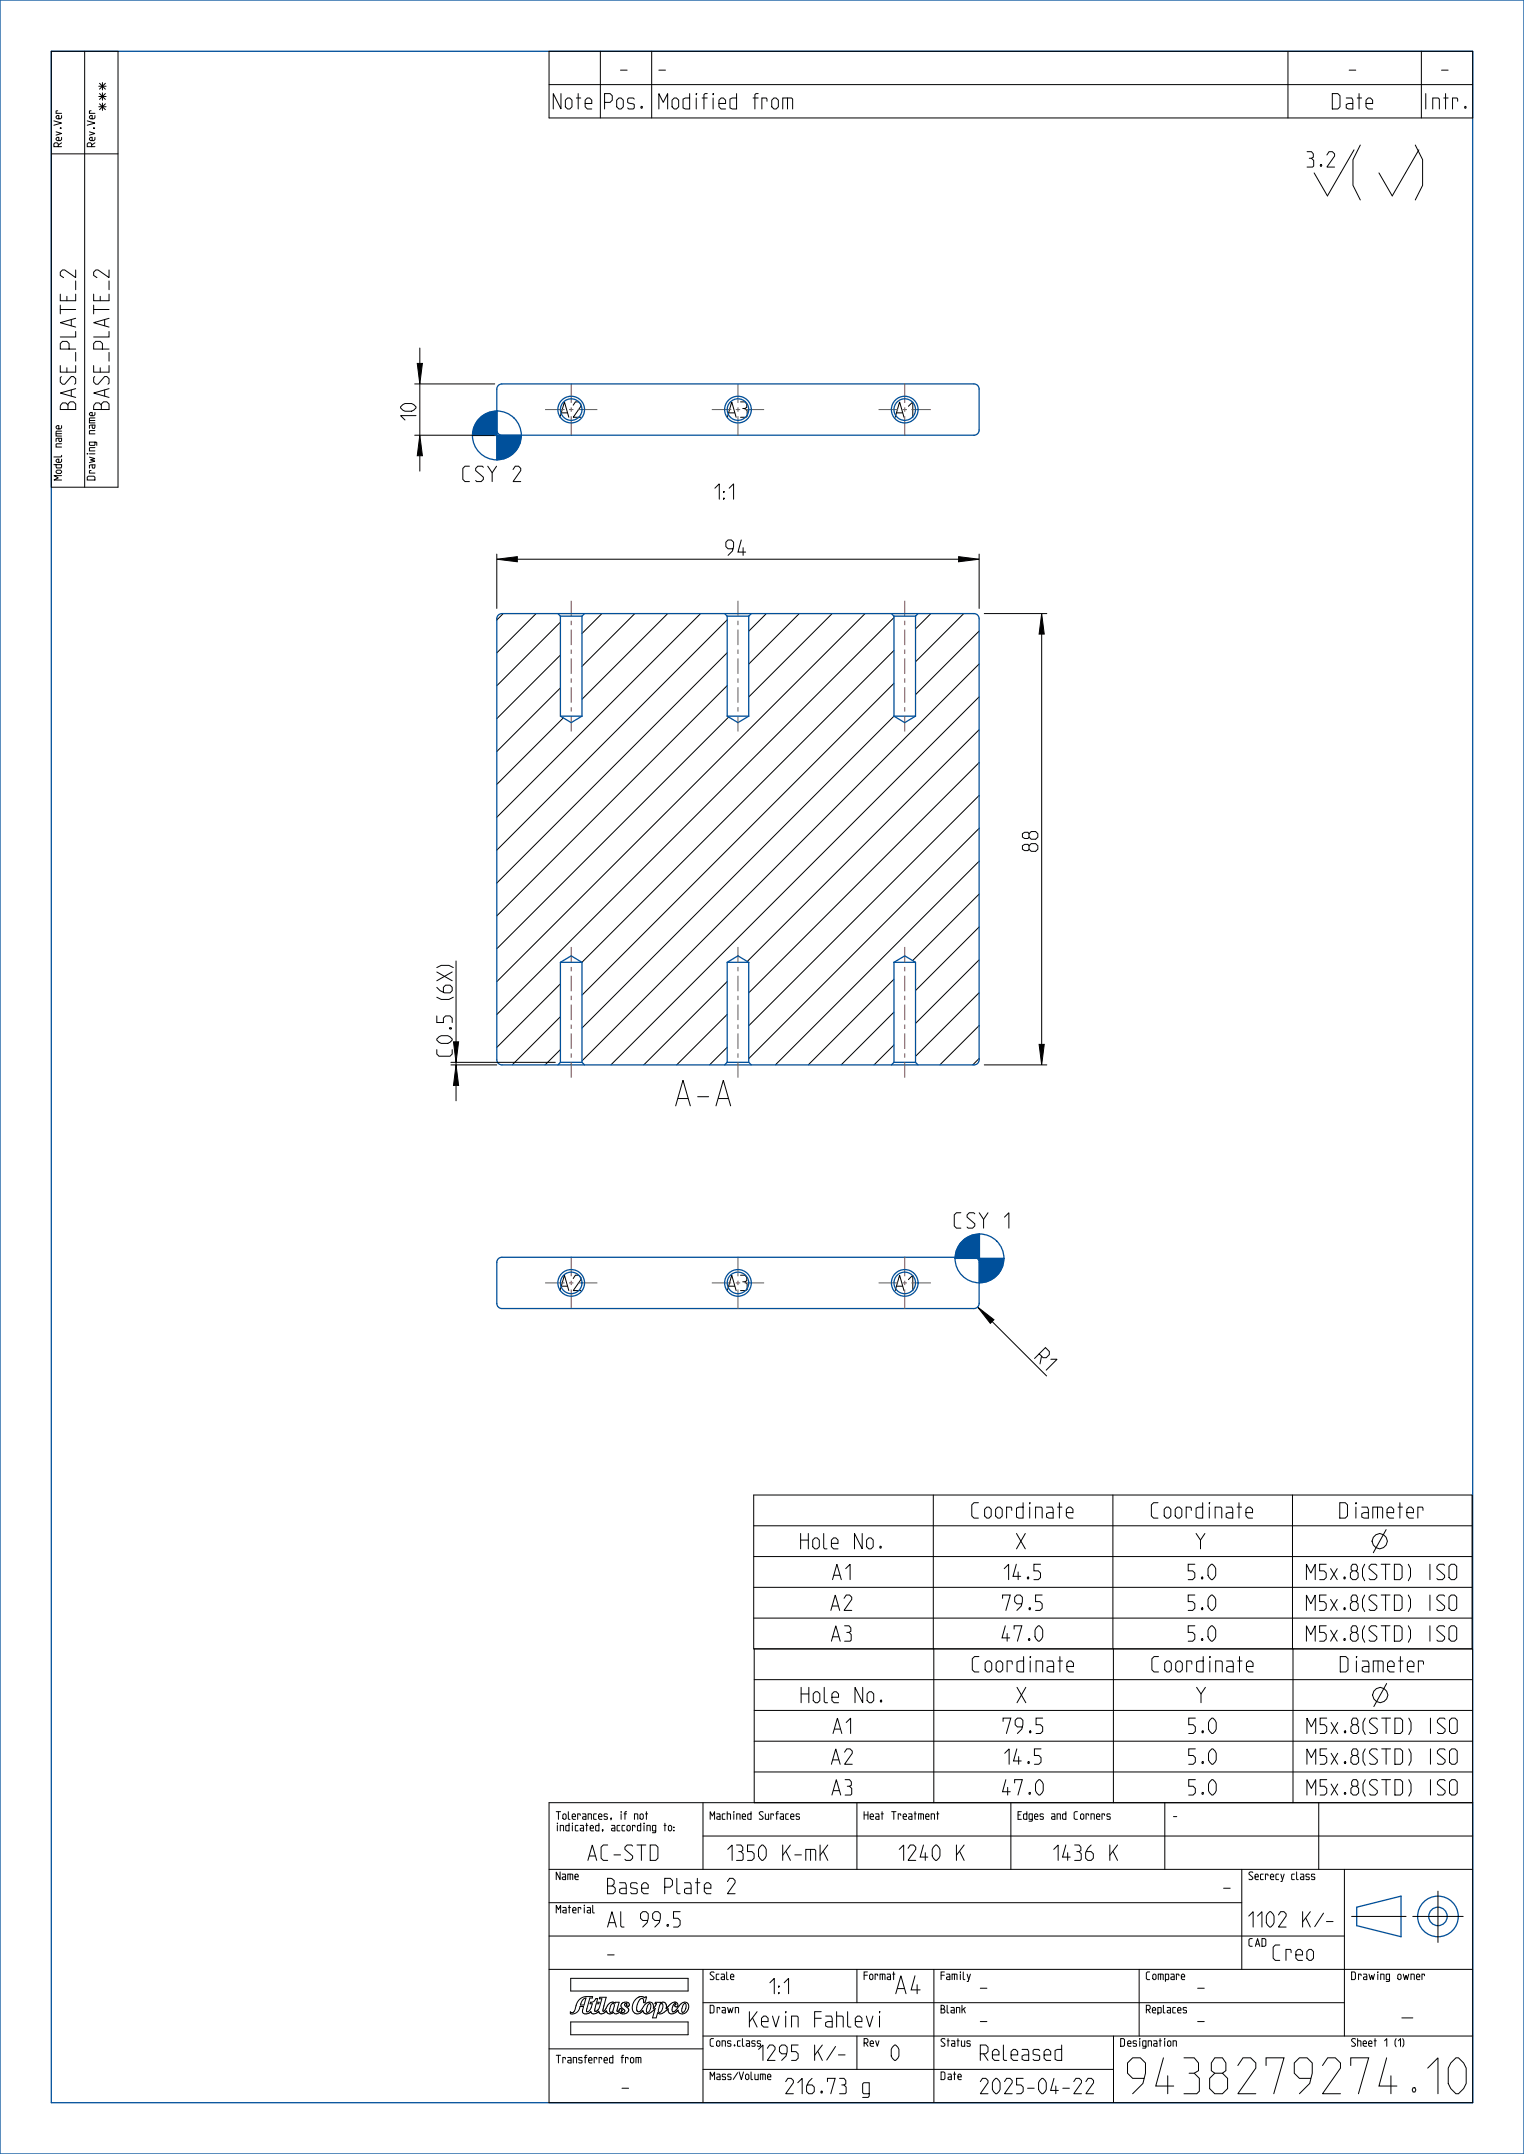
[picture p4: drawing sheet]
<svg xmlns="http://www.w3.org/2000/svg" width="297mm" height="420mm" viewBox="0 0 297 420" stroke-linecap="round" stroke-linejoin="round" font-family="sans-serif">
<g fill="none" stroke="#00509b" stroke-width=".25">
<path d="M92.1 84.9a4.8 4.8 0 0 0 4.7 4.8M92.1 84.9h9.5M96.8 80.1a4.8 4.8 0 0 0-4.7 4.8M96.8 80.1a4.8 4.8 0 0 1 4.8 4.8M96.8 80.1v9.6M101.6 84.9a4.8 4.8 0 0 1-4.8 4.8M97.8 119.6a1 1 0 0 0-1 1M189.8 119.6a1 1 0 0 1 1 1M96.8 206.6a1 1 0 0 0 1 1M190.8 206.6a1 1 0 0 1-1 1M264.4 371.9l8.6-2.2v7.9l-8.6-2.1z"/>
<circle cx="280.2" cy="373.7" r="4"/>
<circle cx="280.2" cy="373.7" r="1.8"/>
</g>
<g fill="none" stroke="#000" stroke-width=".19">
<path d="M81.3 70.9h1l-.5 4zM81.8 84.9l.5 4h-1zM96.9 84.9h-.1M96.8 109l4-.5v1zM98.1 119.6l-1.3 1.3M104.5 119.6l-7.7 7.7M117.3 119.6l-3.9 3.9M123.7 119.6l-10.3 10.3M130.1 119.6l-16.7 16.7M136.5 119.6l-39.7 39.8M149.4 119.6l-3.5 3.5M155.8 119.6l-9.9 9.9"/>
<path d="M162.2 119.6l-16.3 16.3M168.6 119.6l-71.8 71.8M181.4 119.6l-3 3M186.8 108.5l4 .5-4 .5zM187.8 119.6l-9.4 9.4M203 119.6l.5 4h-1zM109.2 121.3l-12.4 12.4M109.2 127.7l-12.4 12.4M109.2 134.1l-12.4 12.4M109.8 140l-13 12.9M141.7 120.9l-44.9 44.9M141.7 127.3l-44.9 44.9"/>
<path d="M141.7 133.7l-44.9 44.9M142 139.8l-45.2 45.2M174.2 120.4l-77.4 77.4M174.2 126.8l-60.8 60.8M174.2 133.2l-60.8 60.8M174.2 139.6l-60.8 60.9M190.8 123.1l-12.4 12.4M190.8 129.5l-77.4 77.4M190.8 135.9l-71.8 71.7M190.8 142.3l-45.2 45.2M190.8 148.7l-44.9 44.9M190.8 155.1l-44.9 44.9"/>
<path d="M190.8 161.5l-44.9 44.9M190.8 167.9l-39.7 39.7M190.8 174.3l-12.9 13M109.2 191.8l-12.4 12.4M109.2 198.2l-9.4 9.4M141.7 191.4l-16.2 16.2M141.7 197.8l-9.8 9.8M174.2 190.9l-16.7 16.7M174.2 197.3l-10.3 10.3M190.8 180.7l-12.4 12.4M190.8 187.2l-12.4 12.4M190.8 193.6l-12.4 12.4"/>
<path d="M190.8 200l-7.6 7.6M88.4 203.1h1l-.5 4zM88.9 207.6l.5 4h-1zM109.2 204.7l-3 2.9M141.7 204.2l-3.4 3.4M174.2 203.8l-3.9 3.8M190.8 206.4l-1.2 1.2M202.5 203.6h1l-.5 4zM190.5 254.9l3.2 2.4-.7 .7zM270.1 298.3l-2.5 4.5M270.2 328.3l-2.5 4.5M263.4 373.7h10.6"/>
<path d="M275.3 373.7h9.8M280.2 368.7v10M111.2 385.7h22.9v2.5h-22.9zM111.2 394.3h22.9v2.4h-22.9zM112.9 389.9l1-.6h1.6l-.1 .3h-.4l-.7 2.3a.23 .23 0 0 0 0 .2 .23 .23 0 0 0 .2 .2l.4-.3 .3-.6 .2-.7h-.4l.1-.3 .5-.1 .5-.6h.4l-.2 .7h.5l-.1 .3h-.5l-.3 1a.32 .32 0 0 0 .1 .5 .32 .32 0 0 0 .5-.2l.3-.6 .5-1.7h-.5l.1-.3h1.2l-.6 2.8 .4-.2 .4-.8a.95 .95 0 0 1 1.6-.6v-.2h.8l-.5 1.6 .1 .2 .3-.1a.33 .33 0 0 1 .2-.4 .33 .33 0 0 1 .4 .2 .33 .33 0 0 1-.1 .4 .36 .36 0 0 0 .6 0 .36 .36 0 0 0-.3-.6 .74 .74 0 0 1-.3-1 .74 .74 0 0 1 1-.3 .41 .41 0 0 1 .6 .3 .41 .41 0 0 1-.4 .5l-.2-.2 .1-.3a.29 .29 0 0 0-.5 .1 .29 .29 0 0 0 .2 .4 .76 .76 0 0 1 .6 .9 .76 .76 0 0 1-.9 .6l-.6-.1-.3-.3-.8 .4-.4-.3a.74 .74 0 0 1-.8 .3 .74 .74 0 0 1-.5-.6 .95 .95 0 0 1-1.5 .3v-.2a.87 .87 0 0 1-.8 .5 .87 .87 0 0 1-.8-.5 1.08 1.08 0 0 1-1.6 .2l.2-1.2h-.7l-.3 .8-.5 .5-1.1 .1v-.3l.2 .1a.79 .79 0 0 0 .8-.9l.4-1zM113.7 389.9l.5-.3-.4 1.4h-.7zM116.1 389.7h.1M119.2 390.8l.4-.1 .1 .4-.3 1-.5 .3-.1-.6zM124 389.7a1.2 1.2 0 0 1 1.6-.2l.4-.1-.3 1.1h-.3v-.1a.5 .5 0 0 0-.3-.7 .5 .5 0 0 0-.6 .5 1.78 1.78 0 0 0-.3 2h.4l.3-.2a2.5 2.5 0 0 1 1.6-1.6 .82 .82 0 0 1 .8 1.2l.6-.9h-.3l.1-.3h1v.2a.8 .8 0 0 1 1 .1 .8 .8 0 0 1 .1 1l.3-.3a1.45 1.45 0 0 1 1.9-.8 .37 .37 0 0 1 .1 .5 .37 .37 0 0 1-.6 0l.2-.3a.19 .19 0 0 0-.2-.2 .19 .19 0 0 0-.2 .2l-.3 1.1a.34 .34 0 0 0 .2 .4 .34 .34 0 0 0 .4-.2 3.9 3.9 0 0 1 1.8-1.7 1.05 1.05 0 0 1 .9 .8 1.05 1.05 0 0 1-.5 1.1 .92 .92 0 0 1-.9 .4 .92 .92 0 0 1-.8-.8l-.1 .2a1.32 1.32 0 0 1-1.6 .4l-.2-.4v-.4l-.9 .7a.85 .85 0 0 1-1.1 .1l-.3 1h-.7l.5-1.9-.1 .1a1.65 1.65 0 0 1-1.9 .9l-.4-.5-.1 .1a1.11 1.11 0 0 1-1.5 .3 1.11 1.11 0 0 1-.4-1.4l.3-.8zM126.4 390.8l.4-.1v.7l-.3 .8-.4 .2-.1-.5zM126.6 390.7h.1M128.7 390.8l.4-.1 .1 .6-.3 .8-.4 .3-.2-.4z"/>
<path d="M133.3 390.8l.3-.1 .1 .7-.3 .7-.4 .3-.1-.6zM133.5 390.7h.1"/>
<circle cx="268.9" cy="300.5" r="1.47"/>
<circle cx="269" cy="330.5" r="1.47"/>
</g>
<path d="M81.3 70.9h1l-.5 4zM81.8 84.9l.5 4h-1zM96.8 109l4-.5v1zM186.8 108.5l4 .5-4 .5zM203 119.6l.5 4h-1zM88.4 203.1h1l-.5 4zM88.9 207.6l.5 4h-1zM202.5 203.6h1l-.5 4zM190.5 254.9l3.2 2.4-.7 .7z" fill="#000"/>
<path d="M96.8 84.9h4.8a4.8 4.8 0 0 1-4.8 4.8z" fill="#00509b"/>
<path d="M96.8 84.9h4.8a4.8 4.8 0 0 1-4.8 4.8z" fill="none" stroke="#00509b" stroke-width=".19"/>
<path d="M93 82.1l1-1.1 1.4-.6 1.4-.3v4.8h-4.7l.2-1.5z" fill="#00509b"/>
<path d="M93 82.1l1-1.1 1.4-.6 1.4-.3v4.8h-4.7l.2-1.5z" fill="none" stroke="#00509b" stroke-width=".19"/>
<path d="M186.1 245.4a4.8 4.8 0 0 0 4.8 4.7M186.1 245.4h9.5M190.9 240.6a4.8 4.8 0 0 0-4.8 4.8M190.9 240.6a4.8 4.8 0 0 1 4.7 4.8M190.9 240.6v9.5M195.6 245.4a4.8 4.8 0 0 1-4.7 4.7" fill="none" stroke="#00509b" stroke-width=".25"/>
<path d="M190.9 245.4h.1" fill="none" stroke="#000" stroke-width=".19"/>
<path d="M190.9 245.4h4.7a4.8 4.8 0 0 1-4.7 4.7z" fill="#00509b"/>
<path d="M190.9 245.4h4.7a4.8 4.8 0 0 1-4.7 4.7z" fill="none" stroke="#00509b" stroke-width=".19"/>
<path d="M188.1 241.5l1.3-.7 1.5-.2v4.8h-4.8l.3-1.5 .6-1.3z" fill="#00509b"/>
<path d="M188.1 241.5l1.3-.7 1.5-.2v4.8h-4.8l.3-1.5 .6-1.3z" fill="none" stroke="#00509b" stroke-width=".19"/>
<g fill="none" stroke="#000" stroke-width=".19">
<path d="M10 10h13v85h-13zM16.5 10v85M107 10h180v13h-180zM107 16.5h180M117 10v13M127 10v13M251 10v13M277 10v13M10 30h13M263.9 29.2l-5.2 9-2.6-4.5M80.8 74.9h15.6M81.8 67.9v3"/>
<path d="M81.8 74.9v10M80.8 84.9h15.5M81.8 88.9v3M96.8 108v10.6M100.8 109h86M190.8 108v10.6M191.8 119.6h12.2M203 123.6v80M88.9 187.4v15.7M87.9 207.6h8.9M87.9 207.1h20.3M88.9 207.1v.5"/>
<path d="M88.9 211.6v3M191.8 207.6h12.2M193.4 257.7l10.6 10.6M146.9 297.5h140M181.9 291.5v30M216.9 291.5v30M251.9 291.5v30M146.9 303.5h140M146.9 309.5h140M146.9 315.5h140M147 321.5v30M147 327.5h140"/>
<path d="M147 333.5h140M147 339.5h140M182 321.5v30M217 321.5v30M252 321.5v30M286.9 321.5v-30h-140v30h140.1v30M107 351.5h180v58.5h-180zM137 358h150M137 351.5v13M147 345.5h140M167 351.5v13M197 351.5v13"/>
<path d="M227 351.5v13M257 351.5v13M107 364.5h180M107 371h135M107 377.5h155M242 364.5v19.5M262 364.5v32.5M107 384h180M107 399.5h30M137 390.5h125M137 397h150M137 384v26"/>
<path d="M167 384v6.5M167 397v6.5M182 384v26M217 397v13M222 384v13M137 403.5h80"/>
</g>
<g fill="none" stroke="#00509b" stroke-width=".25">
<path d="M0 0h297v420h-297zM10 10h277v400h-277zM97.1 75.2l.7-.3h92a1 1 0 0 1 1 1v8a1 1 0 0 1-1 1h-92a1 1 0 0 1-1-1v-8zM97.8 119.6h92M108.7 119.6l.5 .5M113.9 119.6l-.5 .5M141.2 119.6l.5 .5M146.4 119.6l-.5 .5M173.7 119.6l.5 .5M178.9 119.6l-.5 .5M96.8 120.6v86M109.2 120.1v19.5"/>
<path d="M109.2 139.6l2.1 1.3 2.1-1.3M109.2 139.6h4.2M109.2 120.1h4.2M113.4 120.1v19.5M141.7 139.6l2.1 1.3 2.1-1.3M141.7 120.1v19.5M141.7 139.6h4.2M141.7 120.1h4.2M145.9 120.1v19.5M174.2 139.6l2.1 1.3 2.1-1.3M174.2 139.6h4.2M174.2 120.1v19.5"/>
<path d="M174.2 120.1h4.2M178.4 120.1v19.5M190.8 120.6v86M109.2 187.6v19.5M109.2 187.6l2.1-1.2 2.1 1.2M109.2 187.6h4.2M113.4 187.6v19.5M141.7 187.6h4.2M141.7 187.6l2.1-1.2 2.1 1.2M141.7 187.6v19.5M145.9 187.6v19.5M174.2 187.6h4.2"/>
<path d="M174.2 187.6l2.1-1.2 2.1 1.2M174.2 187.6v19.5M178.4 187.6v19.5M97.8 207.6h92M109.2 207.1h4.2M109.2 207.1l-.5 .5M113.4 207.1l.5 .5M141.7 207.1h4.2M141.7 207.1l-.5 .5M145.9 207.1l.5 .5M174.2 207.1h4.2M174.2 207.1l-.5 .5"/>
<path d="M178.4 207.1l.5 .5M97.1 245.4l.7-.3h92a1 1 0 0 1 1 1v8a1 1 0 0 1-1 1h-92a1 1 0 0 1-1-1v-8z"/>
<circle cx="111.3" cy="79.9" r="2.6"/>
<circle cx="143.8" cy="79.9" r="2.6"/>
<circle cx="176.3" cy="79.9" r="2.6"/>
<circle cx="111.3" cy="250.1" r="2.6"/>
<circle cx="143.8" cy="250.1" r="2.6"/>
<circle cx="176.3" cy="250.1" r="2.6"/>
</g>
<g fill="none" stroke="#785055" stroke-width=".19">
<path d="M106.2 79.9h3.8M110.9 79.9h.8M111.3 74.8v3.8M111.3 79.4v.9M112.6 79.9h3.8M138.7 79.9h3.8M143.4 79.9h.8M143.8 74.8v3.8M143.8 79.4v.9M145.1 79.9h3.8M171.2 79.9h3.8M175.9 79.9h.8"/>
<path d="M176.3 74.8v3.8M176.3 79.4v.9M177.6 79.9h3.8M111.3 81.2v3.8M143.8 81.2v3.8M176.3 81.2v3.8M111.3 117.1v3.1M143.8 117.1v3.1M176.3 117.1v3.1M111.3 121v.9M111.3 122.8v3M111.3 126.7v.8"/>
<path d="M111.3 128.4v3M111.3 132.3v.8M111.3 134v3M111.3 137.9v.8M111.3 139.6v3M143.8 121v.9M143.8 122.8v3M143.8 126.7v.8M143.8 128.4v3M143.8 132.3v.8M143.8 134v3M143.8 137.9v.8"/>
<path d="M143.8 139.6v3M176.3 121v.9M176.3 122.8v3M176.3 126.7v.8M176.3 128.4v3M176.3 132.3v.8M176.3 134v3M176.3 137.9v.8M176.3 139.6v3M111.3 184.6v3.1M111.3 188.5v.9M111.3 190.3v3"/>
<path d="M111.3 194.2v.8M111.3 195.9v3M111.3 199.8v.8M143.8 184.6v3.1M143.8 188.5v.9M143.8 190.3v3M143.8 194.2v.8M143.8 195.9v3M143.8 199.8v.8M176.3 184.6v3.1M176.3 188.5v.9M176.3 190.3v3"/>
<path d="M176.3 194.2v.8M176.3 195.9v3M176.3 199.8v.8M111.3 201.5v3M111.3 205.4v.8M111.3 207.1v3M143.8 201.5v3M143.8 205.4v.8M143.8 207.1v3M176.3 201.5v3M176.3 205.4v.8M176.3 207.1v3"/>
<path d="M106.2 250.1h3.8M110.9 250.1h.8M111.3 245v3.9M111.3 249.7v.9M111.3 251.4v3.8M112.6 250.1h3.8M138.7 250.1h3.8M143.4 250.1h.8M143.8 245v3.9M143.8 249.7v.9M143.8 251.4v3.8M145.1 250.1h3.8"/>
<path d="M171.2 250.1h3.8M175.9 250.1h.8M176.3 245v3.9M176.3 249.7v.9M176.3 251.4v3.8M177.6 250.1h3.8"/>
</g>
<text font-size="13" x="263.7" y="38.3">( )</text>
<text font-size="9.1" x="218.4" y="408.2">9438279274.10</text>
<g font-size="6.5">
<text x="132.1" y="215.6">A-A</text>
<text x="272.6" y="395.2">-</text>
</g>
<text font-size="4.6" x="173.9" y="388.7">A4</text>
<g font-size="3.9">
<text x="120.8" y="14.7">-</text>
<text x="128.4" y="14.7">-</text>
<text x="262.8" y="14.7">-</text>
<text x="280.8" y="14.7">-</text>
<text x="21.3" y="21.5" transform="rotate(-90 21.3 21.5)">***</text>
<text x="107.3" y="21.2">Note</text>
<text x="117.3" y="21.2">Pos.</text>
<text x="128.4" y="21.2">Modified from</text>
<text x="259.3" y="21.2">Date</text>
<text x="276.1" y="21.2">Intr.</text>
<text x="254.7" y="32.6">3.2</text>
<text x="14.7" y="79.8" transform="rotate(-90 14.7 79.8)">BASE_PLATE_2</text>
<text x="21.3" y="79.8" transform="rotate(-90 21.3 79.8)">BASE_PLATE_2</text>
<text x="81.1" y="81.9" transform="rotate(-90 81.1 81.9)">10</text>
<text x="89.6" y="93.9">CSY 2</text>
<text x="136.8" y="97.3">1:1</text>
<text x="141.5" y="108.3">94</text>
<text x="202.3" y="166" transform="rotate(-90 202.3 166)">88</text>
<text x="88.1" y="205.9" transform="rotate(-90 88.1 205.9)">C0.5 (6X)</text>
<text x="185.4" y="239.5">CSY 1</text>
<text x="201.6" y="264.9" transform="rotate(45 201.6 264.9)">R1</text>
<text x="187.7" y="296">Coordinate</text>
<text x="222.7" y="296">Coordinate</text>
<text x="260" y="296">Diameter</text>
<text x="155" y="302">Hole No.</text>
<text x="198.2" y="302">X</text>
<text x="233.2" y="302">Y</text>
<text x="162" y="308">A1</text>
<text x="194.7" y="308">14.5</text>
<text x="230.9" y="308">5.0</text>
<text x="253" y="308">M5x.8(STD) ISO</text>
<text x="162" y="314">A2</text>
<text x="194.7" y="314">79.5</text>
<text x="230.9" y="314">5.0</text>
<text x="253" y="314">M5x.8(STD) ISO</text>
<text x="162" y="320">A3</text>
<text x="194.7" y="320">47.0</text>
<text x="230.9" y="320">5.0</text>
<text x="253" y="320">M5x.8(STD) ISO</text>
<text x="187.8" y="326">Coordinate</text>
<text x="222.8" y="326">Coordinate</text>
<text x="260.1" y="326">Diameter</text>
<text x="155.1" y="332">Hole No.</text>
<text x="198.3" y="332">X</text>
<text x="233.3" y="332">Y</text>
<text x="162.1" y="338">A1</text>
<text x="194.8" y="338">79.5</text>
<text x="231" y="338">5.0</text>
<text x="253.1" y="338">M5x.8(STD) ISO</text>
<text x="162.1" y="344">A2</text>
<text x="194.8" y="344">14.5</text>
<text x="231" y="344">5.0</text>
<text x="253.1" y="344">M5x.8(STD) ISO</text>
<text x="162.1" y="350">A3</text>
<text x="194.8" y="350">47.0</text>
<text x="231" y="350">5.0</text>
<text x="253.1" y="350">M5x.8(STD) ISO</text>
<text x="115" y="362.7">AC-STD</text>
<text x="141.5" y="362.7">1350 K-mK</text>
<text x="175" y="362.7">1240 K</text>
<text x="205" y="362.7">1436 K</text>
<text x="117.8" y="369.2">Base Plate 2</text>
<text x="238.3" y="369.2">-</text>
<text x="117.8" y="375.7">Al 99.5</text>
<text x="242.6" y="375.7">1102 K/-</text>
<text x="118.4" y="382.2">-</text>
<text x="248.1" y="382.2">Creo</text>
<text x="148.5" y="388.7">1:1</text>
<text x="191" y="388.7">-</text>
<text x="233.4" y="388.7">-</text>
<text x="145.4" y="395.2">Kevin Fahlevi</text>
<text x="191" y="395.2">-</text>
<text x="233.4" y="395.2">-</text>
<text x="147.8" y="401.7">1295 K/-</text>
<text x="173.1" y="401.7">0</text>
<text x="190.4" y="401.7">Released</text>
<text x="120.8" y="408.2">-</text>
<text x="153.1" y="408.2">216.73 g</text>
<text x="190.4" y="408.2">2025-04-22</text>
</g>
<g font-size="3.9" fill="#00509b">
<text x="109" y="81.4">A2</text>
<text x="141.5" y="81.4">A3</text>
<text x="174" y="81.4">A1</text>
<text x="109" y="251.6">A2</text>
<text x="141.5" y="251.6">A3</text>
<text x="174" y="251.6">A1</text>
</g>
<g font-size="2">
<text x="12" y="28.6" transform="rotate(-90 12 28.6)">Rev.Ver</text>
<text x="18.5" y="28.6" transform="rotate(-90 18.5 28.6)">Rev.Ver</text>
<text x="12" y="93.6" transform="rotate(-90 12 93.6)">Model name</text>
<text x="18.5" y="93.6" transform="rotate(-90 18.5 93.6)">Drawing name</text>
<text x="108.4" y="354.7">Tolerances, if not</text>
<text x="108.4" y="357">indicated, according to:</text>
<text x="138.4" y="354.7">Machined Surfaces</text>
<text x="168.4" y="354.7">Heat Treatment</text>
<text x="198.4" y="354.7">Edges and Corners</text>
<text x="228.4" y="354.7">-</text>
<text x="108.4" y="366.5">Name</text>
<text x="243.4" y="366.5">Secrecy class</text>
<text x="108.4" y="373">Material</text>
<text x="243.4" y="379.5">CAD</text>
<text x="138.4" y="386">Scale</text>
<text x="168.4" y="386">Format</text>
<text x="183.4" y="386">Family</text>
<text x="223.4" y="386">Compare</text>
<text x="263.4" y="386">Drawing owner</text>
<text x="138.4" y="392.5">Drawn</text>
<text x="183.4" y="392.5">Blank</text>
<text x="223.4" y="392.5">Replaces</text>
<text x="138.4" y="399">Cons.class</text>
<text x="168.4" y="399">Rev</text>
<text x="183.4" y="399">Status</text>
<text x="218.4" y="399">Designation</text>
<text x="263.4" y="399">Sheet 1 (1)</text>
<text x="108.4" y="402.2">Transferred from</text>
<text x="138.4" y="405.5">Mass/Volume</text>
<text x="183.4" y="405.5">Date</text>
</g>
</svg>
